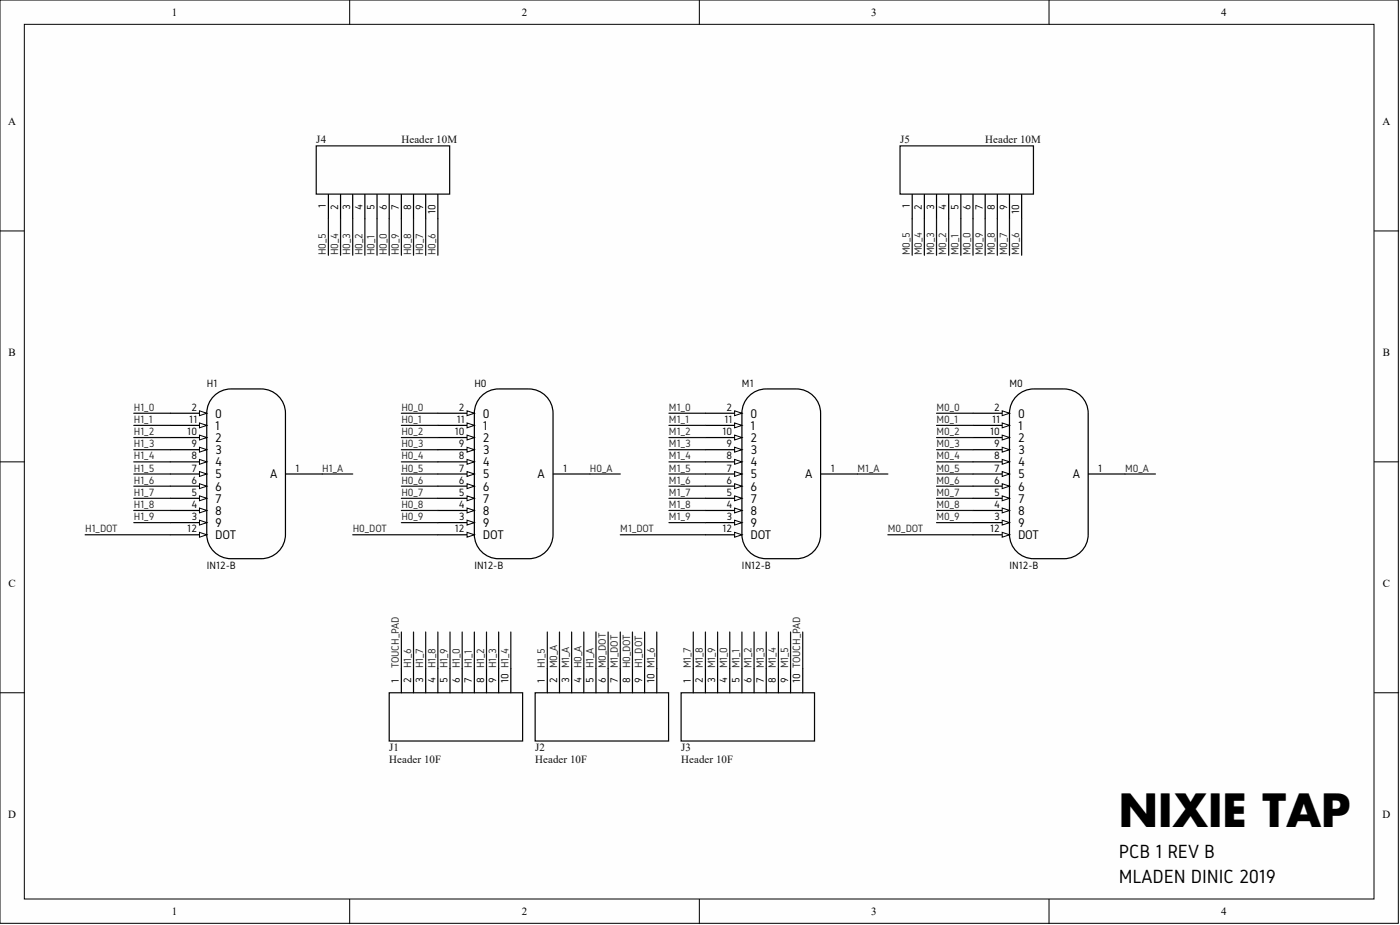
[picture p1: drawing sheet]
<svg xmlns="http://www.w3.org/2000/svg" width="292mm" height="193mm" viewBox="0 0 292 193" stroke-linecap="round" stroke-linejoin="round" font-family="sans-serif">
<g fill="#fefefe" stroke="#000" stroke-width=".21">
<path d="M0 0h291.8v192.6h-291.8z"/>
<path d="M5.1 5.1h281.6v182.4h-281.6z"/>
</g>
<path d="M73 0v5.1M145.9 0v5.1M218.9 0v5.1M0 48.2h5.1M286.8 48.2h5M0 96.4h5.1M286.8 96.4h5M0 144.5h5.1M286.8 144.5h5M73 187.6v5.1M145.9 187.6v5.1M218.9 187.6v5.1" fill="none" stroke="#000" stroke-width=".21"/>
<path d="M35.5 86.2h7.6M44.3 82.9a5.1 5.1 0 0 1 3.9-1.8h6.3a5.1 5.1 0 0 1 5.1 5.1v25.3a5.1 5.1 0 0 1-5.1 5.1h-6.3a5.1 5.1 0 0 1-5.1-5.1v-25.3a5 5 0 0 1 1.2-3.3zM59.6 98.9h7.6" fill="none" stroke="#000" stroke-width=".25"/>
<path d="M41.6 85.7l1.5 .5-1.5 .5z" fill="#fefefe"/>
<path d="M41.6 85.7l1.5 .5-1.5 .5z" fill="none" stroke="#000" stroke-width=".21"/>
<path d="M35.5 109h7.6" fill="none" stroke="#000" stroke-width=".25"/>
<path d="M41.6 108.5l1.5 .5-1.5 .5z" fill="#fefefe"/>
<path d="M41.6 108.5l1.5 .5-1.5 .5z" fill="none" stroke="#000" stroke-width=".21"/>
<path d="M35.5 106.5h7.6" fill="none" stroke="#000" stroke-width=".25"/>
<path d="M41.6 106l1.5 .5-1.5 .5z" fill="#fefefe"/>
<path d="M41.6 106l1.5 .5-1.5 .5z" fill="none" stroke="#000" stroke-width=".21"/>
<path d="M35.5 104h7.6" fill="none" stroke="#000" stroke-width=".25"/>
<path d="M41.6 103.4l1.5 .6-1.5 .5z" fill="#fefefe"/>
<path d="M41.6 103.4l1.5 .6-1.5 .5z" fill="none" stroke="#000" stroke-width=".21"/>
<path d="M35.5 101.4h7.6" fill="none" stroke="#000" stroke-width=".25"/>
<path d="M41.6 100.9l1.5 .5-1.5 .5z" fill="#fefefe"/>
<path d="M41.6 100.9l1.5 .5-1.5 .5z" fill="none" stroke="#000" stroke-width=".21"/>
<path d="M35.5 98.9h7.6" fill="none" stroke="#000" stroke-width=".25"/>
<path d="M41.6 98.4l1.5 .5-1.5 .5z" fill="#fefefe"/>
<path d="M41.6 98.4l1.5 .5-1.5 .5z" fill="none" stroke="#000" stroke-width=".21"/>
<path d="M35.5 96.4h7.6" fill="none" stroke="#000" stroke-width=".25"/>
<path d="M41.6 95.8l1.5 .6-1.5 .5z" fill="#fefefe"/>
<path d="M41.6 95.8l1.5 .6-1.5 .5z" fill="none" stroke="#000" stroke-width=".21"/>
<path d="M35.5 93.8h7.6" fill="none" stroke="#000" stroke-width=".25"/>
<path d="M41.6 93.3l1.5 .5-1.5 .5z" fill="#fefefe"/>
<path d="M41.6 93.3l1.5 .5-1.5 .5z" fill="none" stroke="#000" stroke-width=".21"/>
<path d="M35.5 91.3h7.6" fill="none" stroke="#000" stroke-width=".25"/>
<path d="M41.6 90.8l1.5 .5-1.5 .5z" fill="#fefefe"/>
<path d="M41.6 90.8l1.5 .5-1.5 .5z" fill="none" stroke="#000" stroke-width=".21"/>
<path d="M35.5 88.7h7.6" fill="none" stroke="#000" stroke-width=".25"/>
<path d="M41.6 88.2l1.5 .5-1.5 .6z" fill="#fefefe"/>
<path d="M41.6 88.2l1.5 .5-1.5 .6z" fill="none" stroke="#000" stroke-width=".21"/>
<path d="M35.5 111.6h7.6" fill="none" stroke="#000" stroke-width=".25"/>
<path d="M41.6 111.1l1.5 .5-1.5 .5z" fill="#fefefe"/>
<path d="M41.6 111.1l1.5 .5-1.5 .5z" fill="none" stroke="#000" stroke-width=".21"/>
<path d="M91.4 86.2h7.6M100.2 82.9a5.1 5.1 0 0 1 3.8-1.8h6.3a5.1 5.1 0 0 1 5.1 5.1v25.3a5.1 5.1 0 0 1-5.1 5.1h-6.3a5.1 5.1 0 0 1-5-5.1v-25.3a5 5 0 0 1 1.2-3.3zM115.5 98.9h7.6" fill="none" stroke="#000" stroke-width=".25"/>
<path d="M97.4 85.7l1.6 .5-1.6 .5z" fill="#fefefe"/>
<path d="M97.4 85.7l1.6 .5-1.6 .5z" fill="none" stroke="#000" stroke-width=".21"/>
<path d="M91.4 109h7.6" fill="none" stroke="#000" stroke-width=".25"/>
<path d="M97.4 108.5l1.6 .5-1.6 .5z" fill="#fefefe"/>
<path d="M97.4 108.5l1.6 .5-1.6 .5z" fill="none" stroke="#000" stroke-width=".21"/>
<path d="M91.4 106.5h7.6" fill="none" stroke="#000" stroke-width=".25"/>
<path d="M97.4 106l1.6 .5-1.6 .5z" fill="#fefefe"/>
<path d="M97.4 106l1.6 .5-1.6 .5z" fill="none" stroke="#000" stroke-width=".21"/>
<path d="M91.4 104h7.6" fill="none" stroke="#000" stroke-width=".25"/>
<path d="M97.4 103.4l1.6 .6-1.6 .5z" fill="#fefefe"/>
<path d="M97.4 103.4l1.6 .6-1.6 .5z" fill="none" stroke="#000" stroke-width=".21"/>
<path d="M91.4 101.4h7.6" fill="none" stroke="#000" stroke-width=".25"/>
<path d="M97.4 100.9l1.6 .5-1.6 .5z" fill="#fefefe"/>
<path d="M97.4 100.9l1.6 .5-1.6 .5z" fill="none" stroke="#000" stroke-width=".21"/>
<path d="M91.4 98.9h7.6" fill="none" stroke="#000" stroke-width=".25"/>
<path d="M97.4 98.4l1.6 .5-1.6 .5z" fill="#fefefe"/>
<path d="M97.4 98.4l1.6 .5-1.6 .5z" fill="none" stroke="#000" stroke-width=".21"/>
<path d="M91.4 96.4h7.6" fill="none" stroke="#000" stroke-width=".25"/>
<path d="M97.4 95.8l1.6 .6-1.6 .5z" fill="#fefefe"/>
<path d="M97.4 95.8l1.6 .6-1.6 .5z" fill="none" stroke="#000" stroke-width=".21"/>
<path d="M91.4 93.8h7.6" fill="none" stroke="#000" stroke-width=".25"/>
<path d="M97.4 93.3l1.6 .5-1.6 .5z" fill="#fefefe"/>
<path d="M97.4 93.3l1.6 .5-1.6 .5z" fill="none" stroke="#000" stroke-width=".21"/>
<path d="M91.4 91.3h7.6" fill="none" stroke="#000" stroke-width=".25"/>
<path d="M97.4 90.8l1.6 .5-1.6 .5z" fill="#fefefe"/>
<path d="M97.4 90.8l1.6 .5-1.6 .5z" fill="none" stroke="#000" stroke-width=".21"/>
<path d="M91.4 88.7h7.6" fill="none" stroke="#000" stroke-width=".25"/>
<path d="M97.4 88.2l1.6 .5-1.6 .6z" fill="#fefefe"/>
<path d="M97.4 88.2l1.6 .5-1.6 .6z" fill="none" stroke="#000" stroke-width=".21"/>
<path d="M91.4 111.6h7.6" fill="none" stroke="#000" stroke-width=".25"/>
<path d="M97.4 111.1l1.6 .5-1.6 .5z" fill="#fefefe"/>
<path d="M97.4 111.1l1.6 .5-1.6 .5z" fill="none" stroke="#000" stroke-width=".21"/>
<path d="M147.2 86.2h7.6M156 82.9a5.1 5.1 0 0 1 3.9-1.8h6.2a5.1 5.1 0 0 1 5.1 5.1v25.3a5.1 5.1 0 0 1-5.1 5.1h-6.2a5.1 5.1 0 0 1-5.1-5.1v-25.3a5 5 0 0 1 1.2-3.3zM171.3 98.9h7.6" fill="none" stroke="#000" stroke-width=".25"/>
<path d="M153.3 85.7l1.5 .5-1.5 .5z" fill="#fefefe"/>
<path d="M153.3 85.7l1.5 .5-1.5 .5z" fill="none" stroke="#000" stroke-width=".21"/>
<path d="M147.2 109h7.6" fill="none" stroke="#000" stroke-width=".25"/>
<path d="M153.3 108.5l1.5 .5-1.5 .5z" fill="#fefefe"/>
<path d="M153.3 108.5l1.5 .5-1.5 .5z" fill="none" stroke="#000" stroke-width=".21"/>
<path d="M147.2 106.5h7.6" fill="none" stroke="#000" stroke-width=".25"/>
<path d="M153.3 106l1.5 .5-1.5 .5z" fill="#fefefe"/>
<path d="M153.3 106l1.5 .5-1.5 .5z" fill="none" stroke="#000" stroke-width=".21"/>
<path d="M147.2 104h7.6" fill="none" stroke="#000" stroke-width=".25"/>
<path d="M153.3 103.4l1.5 .6-1.5 .5z" fill="#fefefe"/>
<path d="M153.3 103.4l1.5 .6-1.5 .5z" fill="none" stroke="#000" stroke-width=".21"/>
<path d="M147.2 101.4h7.6" fill="none" stroke="#000" stroke-width=".25"/>
<path d="M153.3 100.9l1.5 .5-1.5 .5z" fill="#fefefe"/>
<path d="M153.3 100.9l1.5 .5-1.5 .5z" fill="none" stroke="#000" stroke-width=".21"/>
<path d="M147.2 98.9h7.6" fill="none" stroke="#000" stroke-width=".25"/>
<path d="M153.3 98.4l1.5 .5-1.5 .5z" fill="#fefefe"/>
<path d="M153.3 98.4l1.5 .5-1.5 .5z" fill="none" stroke="#000" stroke-width=".21"/>
<path d="M147.2 96.4h7.6" fill="none" stroke="#000" stroke-width=".25"/>
<path d="M153.3 95.8l1.5 .6-1.5 .5z" fill="#fefefe"/>
<path d="M153.3 95.8l1.5 .6-1.5 .5z" fill="none" stroke="#000" stroke-width=".21"/>
<path d="M147.2 93.8h7.6" fill="none" stroke="#000" stroke-width=".25"/>
<path d="M153.3 93.3l1.5 .5-1.5 .5z" fill="#fefefe"/>
<path d="M153.3 93.3l1.5 .5-1.5 .5z" fill="none" stroke="#000" stroke-width=".21"/>
<path d="M147.2 91.3h7.6" fill="none" stroke="#000" stroke-width=".25"/>
<path d="M153.3 90.8l1.5 .5-1.5 .5z" fill="#fefefe"/>
<path d="M153.3 90.8l1.5 .5-1.5 .5z" fill="none" stroke="#000" stroke-width=".21"/>
<path d="M147.2 88.7h7.6" fill="none" stroke="#000" stroke-width=".25"/>
<path d="M153.3 88.2l1.5 .5-1.5 .6z" fill="#fefefe"/>
<path d="M153.3 88.2l1.5 .5-1.5 .6z" fill="none" stroke="#000" stroke-width=".21"/>
<path d="M147.2 111.6h7.6" fill="none" stroke="#000" stroke-width=".25"/>
<path d="M153.3 111.1l1.5 .5-1.5 .5z" fill="#fefefe"/>
<path d="M153.3 111.1l1.5 .5-1.5 .5z" fill="none" stroke="#000" stroke-width=".21"/>
<path d="M203 86.2h7.6M211.8 82.9a5.1 5.1 0 0 1 3.9-1.8h6.3a5.1 5.1 0 0 1 5 5.1v25.3a5.1 5.1 0 0 1-5 5.1h-6.3a5.1 5.1 0 0 1-5.1-5.1v-25.3a5 5 0 0 1 1.2-3.3zM227.1 98.9h7.6" fill="none" stroke="#000" stroke-width=".25"/>
<path d="M209.1 85.7l1.5 .5-1.5 .5z" fill="#fefefe"/>
<path d="M209.1 85.7l1.5 .5-1.5 .5z" fill="none" stroke="#000" stroke-width=".21"/>
<path d="M203 109h7.6" fill="none" stroke="#000" stroke-width=".25"/>
<path d="M209.1 108.5l1.5 .5-1.5 .5z" fill="#fefefe"/>
<path d="M209.1 108.5l1.5 .5-1.5 .5z" fill="none" stroke="#000" stroke-width=".21"/>
<path d="M203 106.5h7.6" fill="none" stroke="#000" stroke-width=".25"/>
<path d="M209.1 106l1.5 .5-1.5 .5z" fill="#fefefe"/>
<path d="M209.1 106l1.5 .5-1.5 .5z" fill="none" stroke="#000" stroke-width=".21"/>
<path d="M203 104h7.6" fill="none" stroke="#000" stroke-width=".25"/>
<path d="M209.1 103.4l1.5 .6-1.5 .5z" fill="#fefefe"/>
<path d="M209.1 103.4l1.5 .6-1.5 .5z" fill="none" stroke="#000" stroke-width=".21"/>
<path d="M203 101.4h7.6" fill="none" stroke="#000" stroke-width=".25"/>
<path d="M209.1 100.9l1.5 .5-1.5 .5z" fill="#fefefe"/>
<path d="M209.1 100.9l1.5 .5-1.5 .5z" fill="none" stroke="#000" stroke-width=".21"/>
<path d="M203 98.9h7.6" fill="none" stroke="#000" stroke-width=".25"/>
<path d="M209.1 98.4l1.5 .5-1.5 .5z" fill="#fefefe"/>
<path d="M209.1 98.4l1.5 .5-1.5 .5z" fill="none" stroke="#000" stroke-width=".21"/>
<path d="M203 96.4h7.6" fill="none" stroke="#000" stroke-width=".25"/>
<path d="M209.1 95.8l1.5 .6-1.5 .5z" fill="#fefefe"/>
<path d="M209.1 95.8l1.5 .6-1.5 .5z" fill="none" stroke="#000" stroke-width=".21"/>
<path d="M203 93.8h7.6" fill="none" stroke="#000" stroke-width=".25"/>
<path d="M209.1 93.3l1.5 .5-1.5 .5z" fill="#fefefe"/>
<path d="M209.1 93.3l1.5 .5-1.5 .5z" fill="none" stroke="#000" stroke-width=".21"/>
<path d="M203 91.3h7.6" fill="none" stroke="#000" stroke-width=".25"/>
<path d="M209.1 90.8l1.5 .5-1.5 .5z" fill="#fefefe"/>
<path d="M209.1 90.8l1.5 .5-1.5 .5z" fill="none" stroke="#000" stroke-width=".21"/>
<path d="M203 88.7h7.6" fill="none" stroke="#000" stroke-width=".25"/>
<path d="M209.1 88.2l1.5 .5-1.5 .6z" fill="#fefefe"/>
<path d="M209.1 88.2l1.5 .5-1.5 .6z" fill="none" stroke="#000" stroke-width=".21"/>
<path d="M203 111.6h7.6" fill="none" stroke="#000" stroke-width=".25"/>
<path d="M209.1 111.1l1.5 .5-1.5 .5z" fill="#fefefe"/>
<path d="M209.1 111.1l1.5 .5-1.5 .5z" fill="none" stroke="#000" stroke-width=".21"/>
<g fill="none" stroke="#0e0e0e" stroke-width=".25">
<path d="M68.5 45.6v7.6M71.1 45.6v7.6M73.6 45.6v7.6M76.1 45.6v7.6M78.7 45.6v7.6M81.2 45.6v7.6M83.7 45.6v7.6M86.3 45.6v7.6M88.8 45.6v7.6M91.4 45.6v7.6M190.3 45.6v7.6M192.9 45.6v7.6"/>
<path d="M195.4 45.6v7.6M197.9 45.6v7.6M200.5 45.6v7.6M203 45.6v7.6M205.5 45.6v7.6M208.1 45.6v7.6M210.6 45.6v7.6M213.2 45.6v7.6M27.9 86.2h7.6M27.9 88.7h7.6M27.9 91.3h7.6M27.9 93.8h7.6"/>
<path d="M27.9 96.4h7.6M27.9 98.9h7.6M67.2 98.9h6.4M83.7 86.2h7.7M83.7 88.7h7.7M83.7 91.3h7.7M83.7 93.8h7.7M83.7 96.4h7.7M83.7 98.9h7.7M123.1 98.9h6.3M139.6 86.2h7.6M139.6 88.7h7.6"/>
<path d="M139.6 91.3h7.6M139.6 93.8h7.6M139.6 96.4h7.6M139.6 98.9h7.6M178.9 98.9h6.3M195.4 86.2h7.6M195.4 88.7h7.6M195.4 91.3h7.6M195.4 93.8h7.6M195.4 96.4h7.6M195.4 98.9h7.6M234.7 98.9h6.4"/>
<path d="M17.8 111.6h17.7M27.9 101.4h7.6M27.9 104h7.6M27.9 106.5h7.6M27.9 109h7.6M73.6 111.6h17.8M83.7 101.4h7.7M83.7 104h7.7M83.7 106.5h7.7M83.7 109h7.7M129.4 111.6h17.8M139.6 101.4h7.6"/>
<path d="M139.6 104h7.6M139.6 106.5h7.6M139.6 109h7.6M185.2 111.6h17.8M195.4 101.4h7.6M195.4 104h7.6M195.4 106.5h7.6M195.4 109h7.6M83.7 131.8v7.7M86.3 131.8v7.7M88.8 131.8v7.7M91.4 131.8v7.7"/>
<path d="M93.9 131.8v7.7M96.4 131.8v7.7M99 131.8v7.7M101.5 131.8v7.7M104 131.8v7.7M106.6 131.8v7.7M114.2 131.8v7.7M116.7 131.8v7.7M119.3 131.8v7.7M121.8 131.8v7.7M124.3 131.8v7.7M126.9 131.8v7.7"/>
<path d="M129.4 131.8v7.7M132 131.8v7.7M134.5 131.8v7.7M137 131.8v7.7M144.6 131.8v7.7M147.2 131.8v7.7M149.7 131.8v7.7M152.3 131.8v7.7M154.8 131.8v7.7M157.3 131.8v7.7M159.9 131.8v7.7M162.4 131.8v7.7"/>
<path d="M164.9 131.8v7.7M167.5 131.8v7.7"/>
</g>
<path d="M66 30.4h27.8v10.1h-27.8zM187.8 30.4h27.8v10.1h-27.8zM81.2 144.5h27.8v10.1h-27.8zM111.7 144.5h27.8v10.1h-27.8zM142.1 144.5h27.8v10.1h-27.8z" fill="none" stroke="#0a0a0a" stroke-width=".25"/>
<g fill="none" stroke="#000" stroke-width=".25">
<path d="M68.5 40.6v5M71.1 40.6v5M73.6 40.6v5M76.1 40.6v5M78.7 40.6v5M81.2 40.6v5M83.7 40.6v5M86.3 40.6v5M88.8 40.6v5M91.4 40.6v5M190.3 40.6v5M192.9 40.6v5"/>
<path d="M195.4 40.6v5M197.9 40.6v5M200.5 40.6v5M203 40.6v5M205.5 40.6v5M208.1 40.6v5M210.6 40.6v5M213.2 40.6v5M83.7 139.5v5M86.3 139.5v5M88.8 139.5v5M91.4 139.5v5"/>
<path d="M93.9 139.5v5M96.4 139.5v5M99 139.5v5M101.5 139.5v5M104 139.5v5M106.6 139.5v5M114.2 139.5v5M116.7 139.5v5M119.3 139.5v5M121.8 139.5v5M124.3 139.5v5M126.9 139.5v5"/>
<path d="M129.4 139.5v5M132 139.5v5M134.5 139.5v5M137 139.5v5M144.6 139.5v5M147.2 139.5v5M149.7 139.5v5M152.3 139.5v5M154.8 139.5v5M157.3 139.5v5M159.9 139.5v5M162.4 139.5v5"/>
<path d="M164.9 139.5v5M167.5 139.5v5"/>
</g>
<text font-size="9.3" x="233.5" y="172.5">NIXIE TAP</text>
<g font-size="4">
<text x="233.5" y="179.1">PCB 1 REV B</text>
<text x="233.5" y="184.2">MLADEN DINIC 2019</text>
</g>
<g font-size="2.6">
<text x="44.9" y="87.1">0</text>
<text x="44.9" y="89.7">1</text>
<text x="100.7" y="87.1">0</text>
<text x="100.7" y="89.7">1</text>
<text x="156.6" y="87.1">0</text>
<text x="156.6" y="89.7">1</text>
<text x="212.4" y="87.1">0</text>
<text x="212.4" y="89.7">1</text>
<text x="44.9" y="94.7">3</text>
<text x="44.9" y="92.2">2</text>
<text x="100.7" y="94.7">3</text>
<text x="100.7" y="92.2">2</text>
<text x="156.6" y="94.7">3</text>
<text x="156.6" y="92.2">2</text>
<text x="212.4" y="94.7">3</text>
<text x="212.4" y="92.2">2</text>
<text x="44.9" y="99.8">5</text>
<text x="44.9" y="97.3">4</text>
<text x="56.3" y="99.8">A</text>
<text x="100.7" y="99.8">5</text>
<text x="100.7" y="97.3">4</text>
<text x="112.2" y="99.8">A</text>
<text x="156.6" y="99.8">5</text>
<text x="156.6" y="97.3">4</text>
<text x="168" y="99.8">A</text>
<text x="212.4" y="99.8">5</text>
<text x="212.4" y="97.3">4</text>
<text x="223.8" y="99.8">A</text>
<text x="44.9" y="107.4">8</text>
<text x="44.9" y="104.9">7</text>
<text x="44.9" y="102.4">6</text>
<text x="100.7" y="107.4">8</text>
<text x="100.7" y="104.9">7</text>
<text x="100.7" y="102.4">6</text>
<text x="156.6" y="107.4">8</text>
<text x="156.6" y="104.9">7</text>
<text x="156.6" y="102.4">6</text>
<text x="212.4" y="107.4">8</text>
<text x="212.4" y="104.9">7</text>
<text x="212.4" y="102.4">6</text>
<text x="44.9" y="110">9</text>
<text x="44.9" y="112.5">DOT</text>
<text x="100.7" y="110">9</text>
<text x="100.7" y="112.5">DOT</text>
<text x="156.6" y="110">9</text>
<text x="156.6" y="112.5">DOT</text>
<text x="212.4" y="110">9</text>
<text x="212.4" y="112.5">DOT</text>
</g>
<g font-size="2.3">
<text x="35.9" y="3.3">1</text>
<text x="108.9" y="3.3">2</text>
<text x="181.8" y="3.3">3</text>
<text x="254.8" y="3.3">4</text>
<text x="1.7" y="26.1">A</text>
<text x="288.4" y="26.1">A</text>
<text x="1.8" y="74.3">B</text>
<text x="288.5" y="74.3">B</text>
<text x="1.8" y="122.5">C</text>
<text x="288.5" y="122.5">C</text>
<text x="1.7" y="170.6">D</text>
<text x="288.4" y="170.6">D</text>
<text x="35.9" y="190.9">1</text>
<text x="108.9" y="190.9">2</text>
<text x="181.8" y="190.9">3</text>
<text x="254.8" y="190.9">4</text>
</g>
<g font-size="2.3" fill="#0e0e0e">
<text x="66" y="29.9">J4</text>
<text x="83.7" y="29.9">Header 10M</text>
<text x="187.8" y="29.9">J5</text>
<text x="205.5" y="29.9">Header 10M</text>
<text x="81.2" y="156.7">J1</text>
<text x="81.2" y="159.2">Header 10F</text>
<text x="111.7" y="156.7">J2</text>
<text x="111.7" y="159.2">Header 10F</text>
<text x="142.1" y="156.7">J3</text>
<text x="142.1" y="159.2">Header 10F</text>
</g>
<g font-size="2.2">
<text x="68" y="43.4" transform="rotate(-90 68 43.4)">1</text>
<text x="70.5" y="43.8" transform="rotate(-90 70.5 43.8)">2</text>
<text x="73.1" y="43.8" transform="rotate(-90 73.1 43.8)">3</text>
<text x="75.6" y="43.8" transform="rotate(-90 75.6 43.8)">4</text>
<text x="78.2" y="43.8" transform="rotate(-90 78.2 43.8)">5</text>
<text x="80.7" y="43.8" transform="rotate(-90 80.7 43.8)">6</text>
<text x="83.2" y="43.8" transform="rotate(-90 83.2 43.8)">7</text>
<text x="85.8" y="43.8" transform="rotate(-90 85.8 43.8)">8</text>
<text x="88.3" y="43.8" transform="rotate(-90 88.3 43.8)">9</text>
<text x="90.8" y="44.6" transform="rotate(-90 90.8 44.6)">10</text>
<text x="189.8" y="43.4" transform="rotate(-90 189.8 43.4)">1</text>
<text x="192.4" y="43.8" transform="rotate(-90 192.4 43.8)">2</text>
<text x="194.9" y="43.8" transform="rotate(-90 194.9 43.8)">3</text>
<text x="197.4" y="43.8" transform="rotate(-90 197.4 43.8)">4</text>
<text x="200" y="43.8" transform="rotate(-90 200 43.8)">5</text>
<text x="202.5" y="43.8" transform="rotate(-90 202.5 43.8)">6</text>
<text x="205" y="43.8" transform="rotate(-90 205 43.8)">7</text>
<text x="207.6" y="43.8" transform="rotate(-90 207.6 43.8)">8</text>
<text x="210.1" y="43.8" transform="rotate(-90 210.1 43.8)">9</text>
<text x="212.7" y="44.6" transform="rotate(-90 212.7 44.6)">10</text>
<text x="43.1" y="80.6">H1</text>
<text x="99" y="80.6">H0</text>
<text x="154.8" y="80.6">M1</text>
<text x="210.6" y="80.6">M0</text>
<text x="39.5" y="88.2">11</text>
<text x="39.9" y="85.7">2</text>
<text x="95.3" y="88.2">11</text>
<text x="95.8" y="85.7">2</text>
<text x="151.2" y="88.2">11</text>
<text x="151.6" y="85.7">2</text>
<text x="207" y="88.2">11</text>
<text x="207.4" y="85.7">2</text>
<text x="39.1" y="90.8">10</text>
<text x="39.9" y="95.8">8</text>
<text x="39.9" y="93.3">9</text>
<text x="94.9" y="90.8">10</text>
<text x="95.8" y="95.8">8</text>
<text x="95.8" y="93.3">9</text>
<text x="150.7" y="90.8">10</text>
<text x="151.6" y="95.8">8</text>
<text x="151.6" y="93.3">9</text>
<text x="206.6" y="90.8">10</text>
<text x="207.4" y="95.8">8</text>
<text x="207.4" y="93.3">9</text>
<text x="39.9" y="100.9">6</text>
<text x="39.9" y="98.4">7</text>
<text x="61.7" y="98.4">1</text>
<text x="95.8" y="100.9">6</text>
<text x="95.8" y="98.4">7</text>
<text x="117.5" y="98.4">1</text>
<text x="151.6" y="100.9">6</text>
<text x="151.6" y="98.4">7</text>
<text x="173.3" y="98.4">1</text>
<text x="207.4" y="100.9">6</text>
<text x="207.4" y="98.4">7</text>
<text x="229.1" y="98.4">1</text>
<text x="39.9" y="106">4</text>
<text x="39.9" y="103.4">5</text>
<text x="95.8" y="106">4</text>
<text x="95.8" y="103.4">5</text>
<text x="151.6" y="106">4</text>
<text x="151.6" y="103.4">5</text>
<text x="207.4" y="106">4</text>
<text x="207.4" y="103.4">5</text>
<text x="39.1" y="111.1">12</text>
<text x="39.9" y="108.5">3</text>
<text x="94.9" y="111.1">12</text>
<text x="95.8" y="108.5">3</text>
<text x="150.7" y="111.1">12</text>
<text x="151.6" y="108.5">3</text>
<text x="206.6" y="111.1">12</text>
<text x="207.4" y="108.5">3</text>
<text x="43.1" y="118.7">IN12-B</text>
<text x="99" y="118.7">IN12-B</text>
<text x="154.8" y="118.7">IN12-B</text>
<text x="210.6" y="118.7">IN12-B</text>
<text x="83.2" y="142.5" transform="rotate(-90 83.2 142.5)">1</text>
<text x="85.8" y="142.5" transform="rotate(-90 85.8 142.5)">2</text>
<text x="88.3" y="142.5" transform="rotate(-90 88.3 142.5)">3</text>
<text x="90.8" y="142.5" transform="rotate(-90 90.8 142.5)">4</text>
<text x="93.4" y="142.5" transform="rotate(-90 93.4 142.5)">5</text>
<text x="95.9" y="142.5" transform="rotate(-90 95.9 142.5)">6</text>
<text x="98.5" y="142.5" transform="rotate(-90 98.5 142.5)">7</text>
<text x="101" y="142.5" transform="rotate(-90 101 142.5)">8</text>
<text x="103.5" y="142.5" transform="rotate(-90 103.5 142.5)">9</text>
<text x="106.1" y="142.5" transform="rotate(-90 106.1 142.5)">10 H1_4</text>
<text x="113.7" y="142.5" transform="rotate(-90 113.7 142.5)">1</text>
<text x="116.2" y="142.5" transform="rotate(-90 116.2 142.5)">2</text>
<text x="118.8" y="142.5" transform="rotate(-90 118.8 142.5)">3</text>
<text x="121.3" y="142.5" transform="rotate(-90 121.3 142.5)">4</text>
<text x="123.8" y="142.5" transform="rotate(-90 123.8 142.5)">5</text>
<text x="126.4" y="142.5" transform="rotate(-90 126.4 142.5)">6</text>
<text x="128.9" y="142.5" transform="rotate(-90 128.9 142.5)">7</text>
<text x="131.4" y="142.5" transform="rotate(-90 131.4 142.5)">8</text>
<text x="134" y="142.5" transform="rotate(-90 134 142.5)">9</text>
<text x="136.5" y="142.5" transform="rotate(-90 136.5 142.5)">10 M1_6</text>
<text x="144.1" y="142.5" transform="rotate(-90 144.1 142.5)">1</text>
<text x="146.7" y="142.5" transform="rotate(-90 146.7 142.5)">2</text>
<text x="149.2" y="142.5" transform="rotate(-90 149.2 142.5)">3</text>
<text x="151.8" y="142.5" transform="rotate(-90 151.8 142.5)">4</text>
<text x="154.3" y="142.5" transform="rotate(-90 154.3 142.5)">5</text>
<text x="156.8" y="142.5" transform="rotate(-90 156.8 142.5)">6</text>
<text x="159.4" y="142.5" transform="rotate(-90 159.4 142.5)">7</text>
<text x="161.9" y="142.5" transform="rotate(-90 161.9 142.5)">8</text>
<text x="164.4" y="142.5" transform="rotate(-90 164.4 142.5)">9</text>
<text x="167" y="142.5" transform="rotate(-90 167 142.5)">10 TOUCH_PAD</text>
</g>
<g font-size="2.2" fill="#262626">
<text x="68" y="53.2" transform="rotate(-90 68 53.2)">H0_5</text>
<text x="70.5" y="53.2" transform="rotate(-90 70.5 53.2)">H0_4</text>
<text x="73.1" y="53.2" transform="rotate(-90 73.1 53.2)">H0_3</text>
<text x="75.6" y="53.2" transform="rotate(-90 75.6 53.2)">H0_2</text>
<text x="78.2" y="53.2" transform="rotate(-90 78.2 53.2)">H0_1</text>
<text x="80.7" y="53.2" transform="rotate(-90 80.7 53.2)">H0_0</text>
<text x="83.2" y="53.2" transform="rotate(-90 83.2 53.2)">H0_9</text>
<text x="85.8" y="53.2" transform="rotate(-90 85.8 53.2)">H0_8</text>
<text x="88.3" y="53.2" transform="rotate(-90 88.3 53.2)">H0_7</text>
<text x="90.8" y="53.2" transform="rotate(-90 90.8 53.2)">H0_6</text>
<text x="189.8" y="53.2" transform="rotate(-90 189.8 53.2)">M0_5</text>
<text x="192.4" y="53.2" transform="rotate(-90 192.4 53.2)">M0_4</text>
<text x="194.9" y="53.2" transform="rotate(-90 194.9 53.2)">M0_3</text>
<text x="197.4" y="53.2" transform="rotate(-90 197.4 53.2)">M0_2</text>
<text x="200" y="53.2" transform="rotate(-90 200 53.2)">M0_1</text>
<text x="202.5" y="53.2" transform="rotate(-90 202.5 53.2)">M0_0</text>
<text x="205" y="53.2" transform="rotate(-90 205 53.2)">M0_9</text>
<text x="207.6" y="53.2" transform="rotate(-90 207.6 53.2)">M0_8</text>
<text x="210.1" y="53.2" transform="rotate(-90 210.1 53.2)">M0_7</text>
<text x="212.7" y="53.2" transform="rotate(-90 212.7 53.2)">M0_6</text>
<text x="27.9" y="88.2">H1_1</text>
<text x="27.9" y="85.7">H1_0</text>
<text x="83.7" y="88.2">H0_1</text>
<text x="83.7" y="85.7">H0_0</text>
<text x="139.6" y="88.2">M1_1</text>
<text x="139.6" y="85.7">M1_0</text>
<text x="195.4" y="88.2">M0_1</text>
<text x="195.4" y="85.7">M0_0</text>
<text x="27.9" y="90.8">H1_2</text>
<text x="27.9" y="93.3">H1_3</text>
<text x="27.9" y="95.8">H1_4</text>
<text x="83.7" y="90.8">H0_2</text>
<text x="83.7" y="93.3">H0_3</text>
<text x="83.7" y="95.8">H0_4</text>
<text x="139.6" y="90.8">M1_2</text>
<text x="139.6" y="93.3">M1_3</text>
<text x="139.6" y="95.8">M1_4</text>
<text x="195.4" y="90.8">M0_2</text>
<text x="195.4" y="93.3">M0_3</text>
<text x="195.4" y="95.8">M0_4</text>
<text x="27.9" y="98.4">H1_5</text>
<text x="27.9" y="100.9">H1_6</text>
<text x="67.2" y="98.4">H1_A</text>
<text x="83.7" y="98.4">H0_5</text>
<text x="83.7" y="100.9">H0_6</text>
<text x="123.1" y="98.4">H0_A</text>
<text x="139.6" y="98.4">M1_5</text>
<text x="139.6" y="100.9">M1_6</text>
<text x="178.9" y="98.4">M1_A</text>
<text x="195.4" y="98.4">M0_5</text>
<text x="195.4" y="100.9">M0_6</text>
<text x="234.7" y="98.4">M0_A</text>
<text x="27.9" y="103.4">H1_7</text>
<text x="27.9" y="106">H1_8</text>
<text x="83.7" y="103.4">H0_7</text>
<text x="83.7" y="106">H0_8</text>
<text x="139.6" y="103.4">M1_7</text>
<text x="139.6" y="106">M1_8</text>
<text x="195.4" y="103.4">M0_7</text>
<text x="195.4" y="106">M0_8</text>
<text x="17.8" y="111.1">H1_DOT</text>
<text x="27.9" y="108.5">H1_9</text>
<text x="73.6" y="111.1">H0_DOT</text>
<text x="83.7" y="108.5">H0_9</text>
<text x="129.4" y="111.1">M1_DOT</text>
<text x="139.6" y="108.5">M1_9</text>
<text x="185.2" y="111.1">M0_DOT</text>
<text x="195.4" y="108.5">M0_9</text>
<text x="83.2" y="139.5" transform="rotate(-90 83.2 139.5)">TOUCH_PAD</text>
<text x="85.8" y="139.5" transform="rotate(-90 85.8 139.5)">H1_6</text>
<text x="88.3" y="139.5" transform="rotate(-90 88.3 139.5)">H1_7</text>
<text x="90.8" y="139.5" transform="rotate(-90 90.8 139.5)">H1_8</text>
<text x="93.4" y="139.5" transform="rotate(-90 93.4 139.5)">H1_9</text>
<text x="95.9" y="139.5" transform="rotate(-90 95.9 139.5)">H1_0</text>
<text x="98.5" y="139.5" transform="rotate(-90 98.5 139.5)">H1_1</text>
<text x="101" y="139.5" transform="rotate(-90 101 139.5)">H1_2</text>
<text x="103.5" y="139.5" transform="rotate(-90 103.5 139.5)">H1_3</text>
<text x="113.7" y="139.5" transform="rotate(-90 113.7 139.5)">H1_5</text>
<text x="116.2" y="139.5" transform="rotate(-90 116.2 139.5)">M0_A</text>
<text x="118.8" y="139.5" transform="rotate(-90 118.8 139.5)">M1_A</text>
<text x="121.3" y="139.5" transform="rotate(-90 121.3 139.5)">H0_A</text>
<text x="123.8" y="139.5" transform="rotate(-90 123.8 139.5)">H1_A</text>
<text x="126.4" y="139.5" transform="rotate(-90 126.4 139.5)">M0_DOT</text>
<text x="128.9" y="139.5" transform="rotate(-90 128.9 139.5)">M1_DOT</text>
<text x="131.4" y="139.5" transform="rotate(-90 131.4 139.5)">H0_DOT</text>
<text x="134" y="139.5" transform="rotate(-90 134 139.5)">H1_DOT</text>
<text x="144.1" y="139.5" transform="rotate(-90 144.1 139.5)">M1_7</text>
<text x="146.7" y="139.5" transform="rotate(-90 146.7 139.5)">M1_8</text>
<text x="149.2" y="139.5" transform="rotate(-90 149.2 139.5)">M1_9</text>
<text x="151.8" y="139.5" transform="rotate(-90 151.8 139.5)">M1_0</text>
<text x="154.3" y="139.5" transform="rotate(-90 154.3 139.5)">M1_1</text>
<text x="156.8" y="139.5" transform="rotate(-90 156.8 139.5)">M1_2</text>
<text x="159.4" y="139.5" transform="rotate(-90 159.4 139.5)">M1_3</text>
<text x="161.9" y="139.5" transform="rotate(-90 161.9 139.5)">M1_4</text>
<text x="164.4" y="139.5" transform="rotate(-90 164.4 139.5)">M1_5</text>
</g>
</svg>
